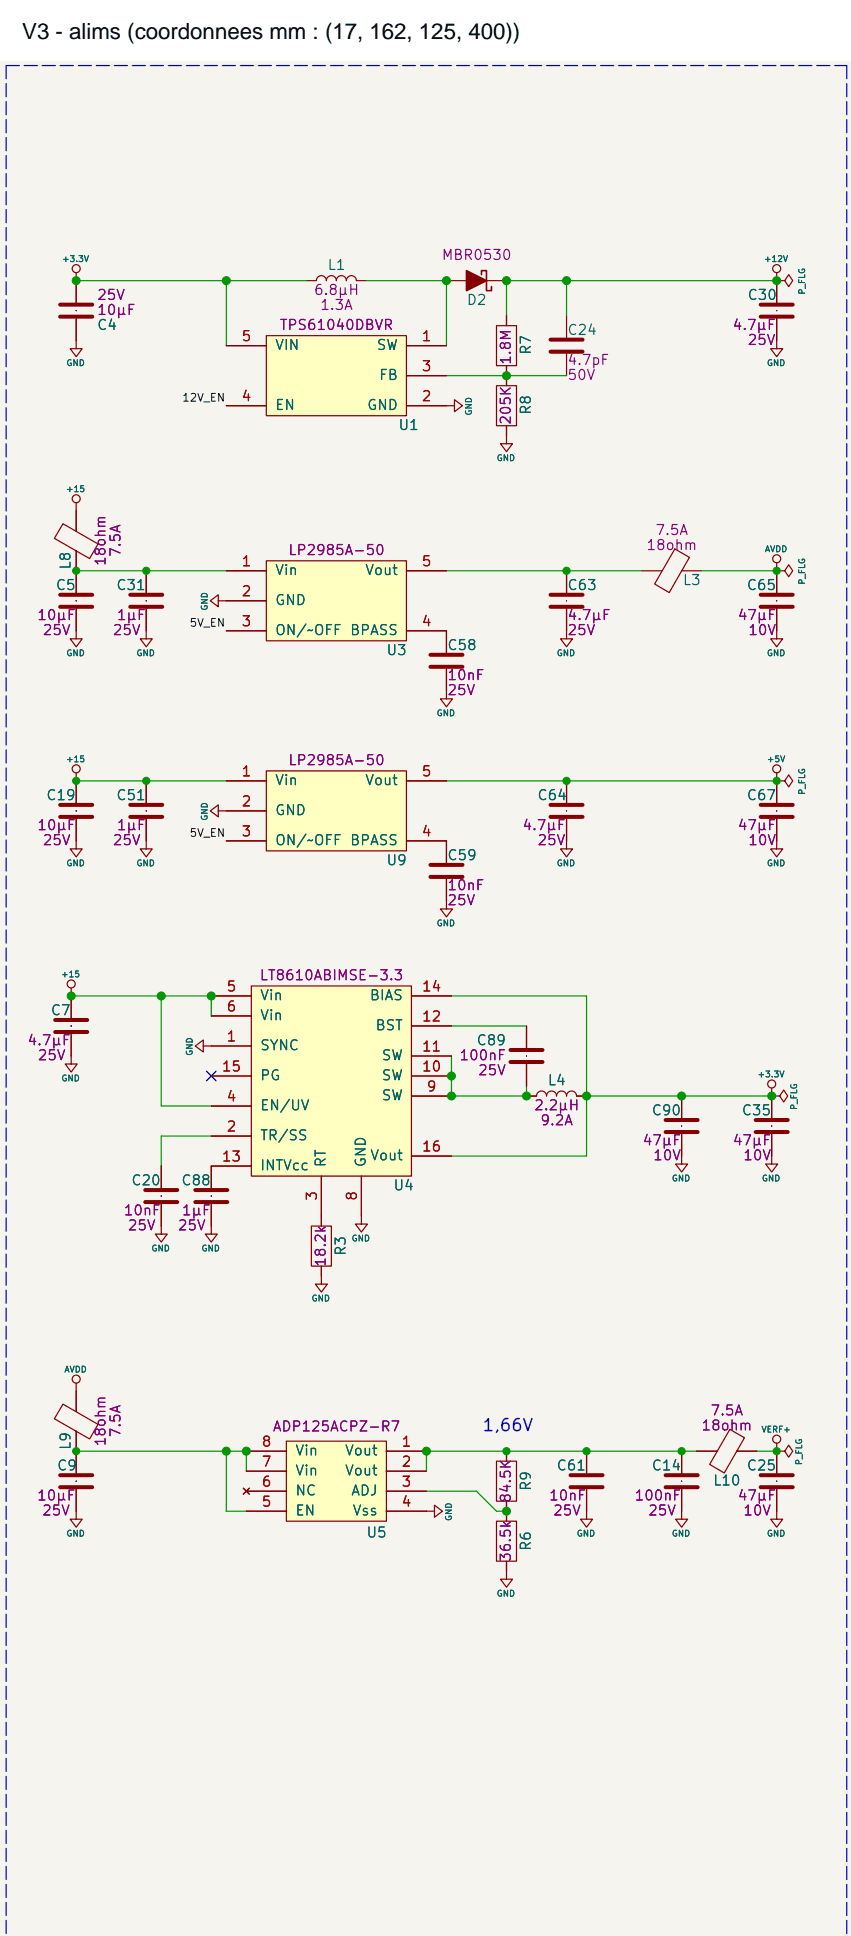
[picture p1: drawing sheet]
<svg xmlns="http://www.w3.org/2000/svg" width="108mm" height="246mm" viewBox="0 0 108 246" stroke-linecap="round" stroke-linejoin="round" font-family="sans-serif">
<path d="M0 7.7h108v238.1h-108z" fill="#f5f4ef" stroke="#f5f4ef" stroke-width=".13"/>
<path d="M61.1 34.9v-.5h.6v2.5h.7v-.5" fill="none" stroke="#840000" stroke-width=".2"/>
<path d="M59.2 34.4l2.5 1.2-2.5 1.3z" fill="#840000" stroke="#840000" stroke-width=".2"/>
<g fill="none" stroke="#840000" stroke-width=".15">
<path d="M9.7 34.6v3.8M38.9 35.6h1.3a.64 .64 0 0 1 .6-.6 .64 .64 0 0 1 .6 .6 .64 .64 0 0 1 .7-.6 .64 .64 0 0 1 .6 .6 .64 .64 0 0 1 .6-.6 .64 .64 0 0 1 .7 .6 .64 .64 0 0 1 .6-.6 .64 .64 0 0 1 .6 .6h1.3M56.7 35.6h7.6M98.6 34.6v1M98.6 35.6h.1M98.6 35.6h1M98.6 35.6v2.8M100.1 34.9l.5 .7-.5 .8-.5-.8zM8.9 44.3h1.5l-.7 1zM9.7 40.5v3.8M63 41.3h2.6v5.1h-2.6zM64.3 40.1v1.2"/>
<path d="M64.3 46.4v1.3M97.8 44.3h1.5l-.7 1zM98.6 40.5v3.8M8 178.2l4.4 2.6-1 1.9-4.5-2.6zM9.7 175.6v3.6M8.9 192.9h1.5l-.7 1zM9.7 181.7v5.3M9.7 189v3.9M54.1 191.8h1M55.1 191.1l1.1 .7-1.1 .8zM63 185.5h2.6v5.1h-2.6zM63 193.1h2.6v5.1h-2.6z"/>
<path d="M64.3 184.2v1.3M64.3 190.6v2.5M64.3 198.2v2.3M73.7 192.9h1.5l-.8 1zM74.4 184.2v2.8M74.4 189v3.9M85.7 192.9h1.6l-.8 1zM86.5 184.2v2.8M86.5 189v3.9M88.4 184.2h2.6M92.6 181.4l1.9 1.1-2.6 4.5-1.8-1.1zM93.5 184.2h2.5"/>
<path d="M97.8 192.9h1.5l-.7 1zM98.6 184.2h.1M98.6 183.2v3.8M98.6 189v3.9M98.6 184.2h1M100.1 183.5l.5 .7-.5 .8-.5-.8zM63.5 200.5h1.5l-.7 1z"/>
<circle cx="9.7" cy="34.1" r=".51"/>
<circle cx="98.6" cy="34.1" r=".51"/>
<circle cx="9.7" cy="175.1" r=".51"/>
<circle cx="98.6" cy="182.7" r=".51"/>
</g>
<path d="M7.6 38.7h4.1M96.5 38.7h4.1M7.6 40.2h4.1M96.5 40.2h4.1M7.6 188.8h4.1M7.6 187.3h4.1M72.4 188.8h4.1M72.4 187.3h4.1M84.5 188.8h4M84.5 187.3h4M96.5 188.8h4.1M96.5 187.3h4.1" fill="none" stroke="#840000" stroke-width=".51"/>
<path d="M36.3 182.9h12.7v10.2h-12.7z" fill="#ffffc2"/>
<g fill="none" stroke="#840000" stroke-width=".15">
<path d="M56.7 51.5h1M57.7 50.7l1 .8-1 .8zM63 49h2.6v5h-2.6zM64.3 47.7v1.3M64.3 54v1.3M71.9 40.1v2.8M71.9 44.9v2.8M98.6 99.1h.1M98.6 99.1h1M100.1 98.4l.5 .7-.5 .8-.5-.8zM8.3 135.1h1.5l-.8 1zM9 134.1v1"/>
<path d="M19.7 156.7h1.5l-.7 1zM20.5 148v2.8M20.5 152.8v3.9M30.9 188.9l.7 .8M31.3 184.2h5.1M31.3 186.8h5.1M31.3 189.3h5.1M31.3 191.8h5.1M31.6 188.9l-.7 .8M36.3 182.9h12.7v10.2h-12.7zM49 184.2h5.1M49 186.8h5.1"/>
<path d="M49 189.3h5.1M49 191.8h5.1"/>
</g>
<path d="M69.9 43.1h4M69.9 44.6h4M18.4 152.6h4.1M18.4 151.1h4.1" fill="none" stroke="#840000" stroke-width=".51"/>
<path d="M33.8 42.6h17.8v10.2h-17.8z" fill="#ffffc2"/>
<g fill="none" stroke="#840000" stroke-width=".15">
<path d="M28.7 43.9h5.1M28.7 51.5h5.1M33.8 42.6h17.8v10.2h-17.8zM51.6 43.9h5.1M51.6 51.5h5.1M51.6 47.7h5.1M63.5 56.3h1.5l-.7 1zM64.3 55.3v1M8 66.5l4.4 2.6-1 1.8-4.5-2.6zM9.7 63.8v3.6M9.7 69.9v2.6M26.7 76.3l1-.8v1.5z"/>
<path d="M27.7 76.3h1M81.4 72.5h2.6M85.6 69.7l1.9 1.1-2.6 4.4-1.8-1.1zM86.5 72.5h2.5M98.6 72.5h.1M98.6 72.5h1M98.6 71.4v1.1M100.1 71.7l.5 .8-.5 .7-.5-.7zM9 125.4v3.8M9 131.3v2.8"/>
<circle cx="9.7" cy="63.3" r=".51"/>
<circle cx="98.6" cy="70.9" r=".51"/>
<circle cx="9" cy="124.9" r=".51"/>
</g>
<path d="M7 131h4.1M7 129.5h4.1" fill="none" stroke="#840000" stroke-width=".51"/>
<path d="M33.8 71.2h17.8v10.1h-17.8z" fill="#ffffc2"/>
<path d="M28.7 72.5h5.1M28.7 76.3h5.1M33.8 71.2h17.8v10.1h-17.8zM51.6 72.5h5.1M28.7 80.1h5.1M51.6 80.1h5.1v2.8M55.9 88.7h1.5l-.7 1zM56.7 84.9v3.8M55.9 115.4h1.5l-.7 1zM56.7 114.4v1" fill="none" stroke="#840000" stroke-width=".15"/>
<path d="M54.6 83.1h4.1M54.6 84.6h4.1" fill="none" stroke="#840000" stroke-width=".51"/>
<path d="M33.8 97.9h17.8v10.1h-17.8z" fill="#ffffc2"/>
<g fill="none" stroke="#840000" stroke-width=".15">
<path d="M9.7 72.5v2.8M9.7 77.3v3.8M18.6 72.5v2.8M18.6 77.3v3.8M71.9 72.5v2.8M71.9 77.3v3.8M98.6 72.5v2.8M98.6 77.3v3.8M8.9 81.1h1.5l-.7 1zM9.7 98.1v3.8M17.8 81.1h1.5l-.7 1zM18.6 99.1v2.8"/>
<path d="M28.7 99.1h5.1M33.8 97.9h17.8v10.1h-17.8zM51.6 99.1h5.1M71.1 81.1h1.6l-.8 1zM97.8 81.1h1.5l-.7 1zM8.9 107.8h1.5l-.7 1zM9.7 104v3.8M17.8 107.8h1.5l-.7 1zM18.6 104v3.8M26.7 102.9l1-.7v1.5zM27.7 102.9h6.1M28.7 106.7h5.1"/>
<path d="M51.6 106.7h5.1v2.8M56.7 111.6v2.8M97.9 139.1h.1M97.9 138.1v3.8M97.9 139.1h1.1M99.5 138.4l.5 .7-.5 .8-.5-.8zM85.7 147.8h1.6l-.8 1zM86.5 146.8v1M97.2 147.8h1.5l-.8 1zM97.9 144v3.8"/>
<circle cx="9.7" cy="97.6" r=".51"/>
<circle cx="97.9" cy="137.6" r=".51"/>
</g>
<g fill="none" stroke="#840000" stroke-width=".51">
<path d="M7.6 77h4.1M7.6 75.5h4.1M16.5 77h4.1M16.5 75.5h4.1M69.9 77h4M69.9 75.5h4M96.5 77h4.1M96.5 75.5h4.1M7.6 103.7h4.1M7.6 102.2h4.1M16.5 103.7h4.1M16.5 102.2h4.1"/>
<path d="M54.6 109.8h4.1M54.6 111.3h4.1M95.9 143.7h4.1M95.9 142.2h4.1"/>
</g>
<path d="M31.9 125.2h20.3v24.1h-20.3z" fill="#ffffc2"/>
<g fill="none" stroke="#840000" stroke-width=".15">
<path d="M9.7 35.6v2.8M98.6 35.6h.1M98.6 35.6v2.8M9.7 40.5v2.7M28.7 43.9h5.1M28.7 51.5h5.1M51.6 43.9h5.1M51.6 51.5h5.1M51.6 47.7h5.1M64.3 40.1v1.2M64.3 46.4v2.6M64.3 54v1.3"/>
<path d="M98.6 40.5v2.7M9.7 64.8v2.6M9.7 69.9v5.4M9.7 77.3v2.8M18.6 72.5v2.8M18.6 77.3v2.8M28.7 72.5h5.1M28.7 76.3h5.1M51.6 72.5h5.1M71.9 72.5v2.8M71.9 77.3v2.8M98.6 72.5h.1"/>
<path d="M98.6 72.5v2.8M98.6 77.3v2.8M9.7 99.1v2.8M18.6 99.1v2.8M28.7 80.1h5.1M28.7 99.1h5.1M51.6 80.1h5.1v2.8M51.6 99.1h5.1M56.7 84.9v2.8M71.9 99.1v2.8M98.6 99.1h.1M98.6 98.1v3.8"/>
<path d="M9.7 104v2.7M18.6 104v2.7M28.7 102.9h5.1M28.7 106.7h5.1M51.6 106.7h5.1v2.8M56.7 111.6v2.8M71.1 107.8h1.6l-.8 1zM71.9 104v3.8M97.8 107.8h1.5l-.7 1zM98.6 104v3.8M9 126.4v2.8M9 131.3v2.8"/>
<path d="M24.8 132.8l1-.8v1.5zM25.8 132.8h6.1M26.8 126.4h5.1M26.8 129h5.1M26.8 136.6h5.1M31.9 125.2h20.3v24.1h-20.3zM52.2 126.4h5.1M52.2 139.1h5.1M52.2 136.6h5.1M52.2 134.1h5.1M52.2 130.2h5.1M66.8 139.1h1.3a.64 .64 0 0 1 .6-.6 .64 .64 0 0 1 .7 .6 .64 .64 0 0 1 .6-.6 .64 .64 0 0 1 .6 .6 .64 .64 0 0 1 .7-.6 .64 .64 0 0 1 .6 .6 .64 .64 0 0 1 .6-.6 .64 .64 0 0 1 .7 .6h1.2"/>
<path d="M66.8 130.2v2.8M66.8 135.1v2.8M86.5 139.1v2.8M97.9 139.1h.1M97.9 139.1v2.8M20.5 148v2.8M20.5 152.8v2.8M26.1 156.7h1.5l-.8 1zM26.8 144.2h5.1M26.8 140.4h5.1M26.8 152.8v3.9M31.9 148h-5.1v2.8"/>
<path d="M39.5 155.6h2.6v5.1h-2.6zM40.8 149.3v6.3M45.1 155.4h1.5l-.7 1zM45.9 149.3v6.1M52.2 146.8h5.1M86.5 144v2.8M97.9 144v2.8M9.7 176.6v2.5M40 163h1.5l-.7 1zM40.8 160.7v2.3M9.7 181.7v5.3M9.7 189v2.8"/>
<path d="M30.9 188.9l.7 .8M31.3 184.2h5.1M31.3 186.8h5.1M31.3 189.3h5.1M31.3 191.8h5.1M31.6 188.9l-.7 .8M49 184.2h5.1M49 186.8h5.1M49 189.3h5.1M49 191.8h5.1M64.3 184.2v1.3M64.3 190.6v2.5"/>
<path d="M64.3 198.2v1.3M74.4 184.2v2.8M74.4 189v2.8M86.5 184.2v2.8M86.5 189v2.8M88.4 184.2h2.6M93.5 184.2h2.5M98.6 184.2h.1M98.6 184.2v2.8M98.6 189v2.8"/>
<circle cx="98.6" cy="97.6" r=".51"/>
</g>
<path d="M69.9 102.2h4M69.9 103.7h4M96.5 102.2h4.1M96.5 103.7h4.1M64.8 133.3h4.1M64.8 134.8h4.1M24.8 152.6h4M24.8 151.1h4M84.5 143.7h4M84.5 142.2h4" fill="none" stroke="#840000" stroke-width=".51"/>
<path d="M.8 8.3v237.5M.8 8.3h106.7M107.5 8.3v237.5" fill="none" stroke="#0000c2" stroke-width=".15" stroke-dasharray="1.7 .6"/>
<g fill="none" stroke="#009600" stroke-width=".15">
<path d="M9.7 35.6h29.2M28.7 35.6v8.3M46.5 35.6h10.2v8.3M71.9 35.6v4.5M98.6 35.6h-34.3v4.5M56.7 47.7h15.2M9.7 72.5h19M56.7 72.5h24.7M89 72.5h9.6M9.7 99.1h19M56.7 99.1h41.9M9 126.4h17.8v2.6"/>
<path d="M20.5 126.4v14h6.3M57.3 126.4h17.1v20.4h-17.1M57.3 134.1v5h9.5v-1.2M57.3 130.2h9.5M74.4 139.1h23.5M26.8 144.2h-6.3v3.8M9.7 184.2h21.6v2.6M28.7 184.2v7.6h2.6M54.1 189.3h6.4l2.5 2.5h1.3M88.4 184.2h-34.3v2.6M96 184.2h2.6"/>
</g>
<path d="M26.2 136l1.2 1.2M27.4 136l-1.2 1.2" fill="none" stroke="#000084" stroke-width=".15"/>
<g fill="#009600" stroke="#009600" stroke-width=".13">
<circle cx="56.7" cy="35.6" r=".51"/>
<circle cx="28.7" cy="35.6" r=".51"/>
<circle cx="64.3" cy="47.7" r=".51"/>
<circle cx="64.3" cy="35.6" r=".51"/>
<circle cx="9.7" cy="35.6" r=".51"/>
<circle cx="18.6" cy="99.1" r=".46"/>
<circle cx="9.7" cy="72.5" r=".46"/>
<circle cx="9.7" cy="99.1" r=".46"/>
<circle cx="18.6" cy="72.5" r=".46"/>
<circle cx="26.8" cy="126.4" r=".51"/>
<circle cx="74.4" cy="139.1" r=".51"/>
<circle cx="86.5" cy="139.1" r=".51"/>
<circle cx="97.9" cy="139.1" r=".51"/>
<circle cx="9" cy="126.4" r=".51"/>
<circle cx="20.5" cy="126.4" r=".51"/>
<circle cx="71.9" cy="72.5" r=".46"/>
<circle cx="57.3" cy="139.1" r=".51"/>
<circle cx="57.3" cy="136.6" r=".51"/>
<circle cx="66.8" cy="139.1" r=".51"/>
<circle cx="28.7" cy="184.2" r=".51"/>
<circle cx="9.7" cy="184.2" r=".46"/>
<circle cx="31.3" cy="184.2" r=".51"/>
<circle cx="74.4" cy="184.2" r=".46"/>
<circle cx="64.3" cy="191.8" r=".51"/>
<circle cx="64.3" cy="184.2" r=".46"/>
<circle cx="54.1" cy="184.2" r=".51"/>
<circle cx="86.5" cy="184.2" r=".46"/>
<circle cx="98.6" cy="184.2" r=".46"/>
<circle cx="71.9" cy="99.1" r=".46"/>
<circle cx="98.6" cy="72.5" r=".46"/>
<circle cx="98.6" cy="99.1" r=".46"/>
<circle cx="71.9" cy="35.6" r=".51"/>
<circle cx="98.6" cy="35.6" r=".51"/>
</g>
<text font-size="2.8" x="2.8" y="4.9">V3 - alims (coordonnees mm : (17, 162, 125, 400))</text>
<text font-size="1.5" fill="#0000c2" x="61.1" y="182.1">1,66V</text>
<g font-size="1.3" fill="#006464">
<text x="41.5" y="34.6">L1</text>
<text x="59.1" y="39">D2</text>
<text x="94.8" y="38.4">C30</text>
<text x="12.2" y="42.2">C4</text>
<text x="34.8" y="44.7">VIN</text>
<text x="47.7" y="44.7">SW</text>
<text x="67.7" y="45.1" transform="rotate(-90 67.7 45.1)">R7</text>
<text x="71.9" y="42.8">C24</text>
<text x="34.8" y="52.4">EN</text>
<text x="46.5" y="52.4">GND</text>
<text x="48" y="48.6">FB</text>
<text x="67.7" y="52.8" transform="rotate(-90 67.7 52.8)">R8</text>
<text x="50.5" y="54.9">U1</text>
<text x="7" y="75.2">C5</text>
<text x="9.3" y="72.4" transform="rotate(-90 9.3 72.4)">L8</text>
<text x="14.7" y="75.2">C31</text>
<text x="34.8" y="73.3">Vin</text>
<text x="34.8" y="77.1">GND</text>
<text x="46.2" y="73.3">Vout</text>
<text x="71.9" y="75.2">C63</text>
<text x="86.6" y="74.6">L3</text>
<text x="94.7" y="75.2">C65</text>
<text x="34.8" y="80.9">ON/~OFF BPASS</text>
<text x="48.9" y="83.5">U3</text>
<text x="56.7" y="82.8">C58</text>
<text x="5.8" y="101.9">C19</text>
<text x="14.7" y="101.9">C51</text>
<text x="34.8" y="100">Vin</text>
<text x="46.2" y="100">Vout</text>
<text x="68.1" y="101.9">C64</text>
<text x="94.7" y="101.9">C67</text>
<text x="34.8" y="103.8">GND</text>
<text x="34.8" y="107.6">ON/~OFF BPASS</text>
<text x="48.9" y="110.1">U9</text>
<text x="56.7" y="109.5">C59</text>
<text x="6.3" y="129.2">C7</text>
<text x="32.9" y="127.3">Vin</text>
<text x="32.9" y="129.8">Vin</text>
<text x="46.8" y="127.3">BIAS</text>
<text x="47.5" y="131.1">BST</text>
<text x="32.9" y="133.6">SYNC</text>
<text x="32.9" y="137.5">PG</text>
<text x="48.3" y="137.5">SW</text>
<text x="48.3" y="134.9">SW</text>
<text x="60.4" y="133">C89</text>
<text x="32.9" y="141.3">EN/UV</text>
<text x="48.3" y="140">SW</text>
<text x="69.4" y="138.1">L4</text>
<text x="82.6" y="141.9">C90</text>
<text x="94" y="141.9">C35</text>
<text x="32.9" y="145.1">TR/SS</text>
<text x="32.9" y="148.9">INTVcc</text>
<text x="41.6" y="148.3" transform="rotate(-90 41.6 148.3)">RT</text>
<text x="46.7" y="148.3" transform="rotate(-90 46.7 148.3)">GND</text>
<text x="46.9" y="147.6">Vout</text>
<text x="16.6" y="150.8">C20</text>
<text x="22.9" y="150.8">C88</text>
<text x="49.8" y="151.4">U4</text>
<text x="44.2" y="159.5" transform="rotate(-90 44.2 159.5)">R3</text>
<text x="9.3" y="184.2" transform="rotate(-90 9.3 184.2)">L9</text>
<text x="37.4" y="185.1">Vin</text>
<text x="43.7" y="185.1">Vout</text>
<text x="7.1" y="187">C9</text>
<text x="37.4" y="190.2">NC</text>
<text x="37.4" y="187.6">Vin</text>
<text x="43.7" y="187.6">Vout</text>
<text x="44.5" y="190.2">ADJ</text>
<text x="67.7" y="189.4" transform="rotate(-90 67.7 189.4)">R9</text>
<text x="70.5" y="187">C61</text>
<text x="82.6" y="187">C14</text>
<text x="90.4" y="188.9">L10</text>
<text x="94.7" y="187">C25</text>
<text x="37.4" y="192.7">EN</text>
<text x="44.7" y="192.7">Vss</text>
<text x="46.4" y="195.5">U5</text>
<text x="67.7" y="197" transform="rotate(-90 67.7 197)">R6</text>
</g>
<g font-size="1.3" fill="#840084">
<text x="56" y="33.3">MBR0530</text>
<text x="12.2" y="40.3">10µF</text>
<text x="12.2" y="38.4">25V</text>
<text x="39.7" y="37.8">6.8µH</text>
<text x="40.5" y="39.7">1.3A</text>
<text x="35.4" y="42.2">TPS61040DBVR</text>
<text x="65.1" y="46.4" transform="rotate(-90 65.1 46.4)">1.8M</text>
<text x="71.9" y="46.6">4.7pF</text>
<text x="92.9" y="42.2">4.7µF</text>
<text x="94.8" y="44.1">25V</text>
<text x="71.9" y="48.6">50V</text>
<text x="65.1" y="54" transform="rotate(-90 65.1 54)">205K</text>
<text x="13.7" y="72" transform="rotate(-90 13.7 72)">18ohm</text>
<text x="15.6" y="70.8" transform="rotate(-90 15.6 70.8)">7.5A</text>
<text x="36.5" y="70.8">LP2985A-50</text>
<text x="81.9" y="70.1">18ohm</text>
<text x="83.1" y="68.2">7.5A</text>
<text x="4.6" y="79">10µF</text>
<text x="5.3" y="80.9">25V</text>
<text x="14.2" y="80.9">25V</text>
<text x="14.7" y="79">1µF</text>
<text x="71.9" y="79">4.7µF</text>
<text x="71.9" y="80.9">25V</text>
<text x="93.5" y="79">47µF</text>
<text x="94.8" y="80.9">10V</text>
<text x="56.7" y="86.7">10nF</text>
<text x="56.7" y="88.6">25V</text>
<text x="36.5" y="97.4">LP2985A-50</text>
<text x="4.6" y="105.7">10µF</text>
<text x="5.3" y="107.6">25V</text>
<text x="14.2" y="107.6">25V</text>
<text x="14.7" y="105.7">1µF</text>
<text x="66.2" y="105.7">4.7µF</text>
<text x="68.1" y="107.6">25V</text>
<text x="93.5" y="105.7">47µF</text>
<text x="94.8" y="107.6">10V</text>
<text x="56.7" y="113.3">10nF</text>
<text x="56.7" y="115.2">25V</text>
<text x="32.9" y="124.8">LT8610ABIMSE-3.3</text>
<text x="3.4" y="133">4.7µF</text>
<text x="4.7" y="134.9">25V</text>
<text x="58.2" y="134.9">100nF</text>
<text x="60.6" y="136.8">25V</text>
<text x="67.7" y="141.3">2.2µH</text>
<text x="68.5" y="143.2">9.2A</text>
<text x="81.5" y="145.7">47µF</text>
<text x="82.8" y="147.6">10V</text>
<text x="92.9" y="145.7">47µF</text>
<text x="94.2" y="147.6">10V</text>
<text x="15.6" y="154.6">10nF</text>
<text x="23" y="154.6">1µF</text>
<text x="16.1" y="156.5">25V</text>
<text x="22.5" y="156.5">25V</text>
<text x="41.6" y="160.9" transform="rotate(-90 41.6 160.9)">18.2k</text>
<text x="90.1" y="180">7.5A</text>
<text x="13.7" y="183.7" transform="rotate(-90 13.7 183.7)">18ohm</text>
<text x="15.6" y="182.6" transform="rotate(-90 15.6 182.6)">7.5A</text>
<text x="34.5" y="182">ADP125ACPZ-R7</text>
<text x="88.9" y="181.9">18ohm</text>
<text x="4.6" y="190.8">10µF</text>
<text x="65.1" y="190.9" transform="rotate(-90 65.1 190.9)">84.5K</text>
<text x="69.6" y="190.8">10nF</text>
<text x="80.4" y="190.8">100nF</text>
<text x="93.5" y="190.8">47µF</text>
<text x="5.2" y="192.7">25V</text>
<text x="70.1" y="192.7">25V</text>
<text x="82.1" y="192.7">25V</text>
<text x="94.2" y="192.7">10V</text>
<text x="65.1" y="198.4" transform="rotate(-90 65.1 198.4)">36.5k</text>
</g>
<g font-size="1.3" fill="#a90000">
<text x="30.6" y="43.6">5</text>
<text x="53.4" y="43.6">1</text>
<text x="53.4" y="47.4">3</text>
<text x="30.6" y="51.2">4</text>
<text x="53.4" y="51.2">2</text>
<text x="30.6" y="72.2">1</text>
<text x="30.6" y="76">2</text>
<text x="53.4" y="72.2">5</text>
<text x="30.6" y="79.8">3</text>
<text x="53.4" y="79.8">4</text>
<text x="30.6" y="98.9">1</text>
<text x="53.4" y="98.9">5</text>
<text x="30.6" y="102.7">2</text>
<text x="30.6" y="106.5">3</text>
<text x="53.4" y="106.5">4</text>
<text x="28.6" y="126.2">5</text>
<text x="28.6" y="128.7">6</text>
<text x="53.4" y="130">12</text>
<text x="53.4" y="126.2">14</text>
<text x="28" y="136.3">15</text>
<text x="28.6" y="132.5">1</text>
<text x="53.4" y="136.3">10</text>
<text x="53.4" y="133.8">11</text>
<text x="28.6" y="144">2</text>
<text x="28.6" y="140.1">4</text>
<text x="54" y="138.9">9</text>
<text x="28" y="147.8">13</text>
<text x="53.4" y="146.5">16</text>
<text x="40.5" y="152.5" transform="rotate(-90 40.5 152.5)">3</text>
<text x="45.6" y="152.5" transform="rotate(-90 45.6 152.5)">8</text>
<text x="33.1" y="184">8</text>
<text x="50.9" y="184">1</text>
<text x="33.1" y="191.6">5</text>
<text x="33.1" y="189">6</text>
<text x="33.1" y="186.5">7</text>
<text x="50.9" y="186.5">2</text>
<text x="50.9" y="189">3</text>
<text x="50.9" y="191.6">4</text>
</g>
<g font-size="1" fill="#0f0f0f">
<text x="23" y="51.2">12V_EN</text>
<text x="24" y="79.8">5V_EN</text>
<text x="24" y="106.5">5V_EN</text>
</g>
<g font-size=".8" fill="#006464">
<text x="7.8" y="33.4">+3.3V</text>
<text x="96.9" y="33.4">+12V</text>
<text x="102.4" y="37.5" transform="rotate(-90 102.4 37.5)">P_FLG</text>
<text x="8.4" y="46.6">GND</text>
<text x="97.3" y="46.6">GND</text>
<text x="60.1" y="52.8" transform="rotate(-90 60.1 52.8)">GND</text>
<text x="63" y="58.7">GND</text>
<text x="8.3" y="62.7">+15</text>
<text x="97" y="70.3">AVDD</text>
<text x="26.5" y="77.6" transform="rotate(-90 26.5 77.6)">GND</text>
<text x="102.4" y="74.3" transform="rotate(-90 102.4 74.3)">P_FLG</text>
<text x="8.4" y="83.5">GND</text>
<text x="17.2" y="83.5">GND</text>
<text x="70.6" y="83.5">GND</text>
<text x="97.3" y="83.5">GND</text>
<text x="55.3" y="91.1">GND</text>
<text x="8.3" y="96.9">+15</text>
<text x="97.3" y="96.9">+5V</text>
<text x="102.4" y="101" transform="rotate(-90 102.4 101)">P_FLG</text>
<text x="26.5" y="104.2" transform="rotate(-90 26.5 104.2)">GND</text>
<text x="8.4" y="110.1">GND</text>
<text x="17.2" y="110.1">GND</text>
<text x="70.6" y="110.1">GND</text>
<text x="97.3" y="110.1">GND</text>
<text x="55.3" y="117.8">GND</text>
<text x="7.7" y="124.2">+15</text>
<text x="7.7" y="137.5">GND</text>
<text x="24.6" y="134.1" transform="rotate(-90 24.6 134.1)">GND</text>
<text x="96.1" y="136.9">+3.3V</text>
<text x="101.3" y="141" transform="rotate(-90 101.3 141)">P_FLG</text>
<text x="85.2" y="150.2">GND</text>
<text x="96.6" y="150.2">GND</text>
<text x="19.2" y="159">GND</text>
<text x="25.5" y="159">GND</text>
<text x="44.6" y="157.8">GND</text>
<text x="39.5" y="165.4">GND</text>
<text x="8.1" y="174.4">AVDD</text>
<text x="96.6" y="182">VERF+</text>
<text x="102" y="186.1" transform="rotate(-90 102 186.1)">P_FLG</text>
<text x="8.4" y="195.2">GND</text>
<text x="57.5" y="193.1" transform="rotate(-90 57.5 193.1)">GND</text>
<text x="73.1" y="195.2">GND</text>
<text x="85.2" y="195.2">GND</text>
<text x="97.3" y="195.2">GND</text>
<text x="63" y="202.9">GND</text>
</g>
</svg>
